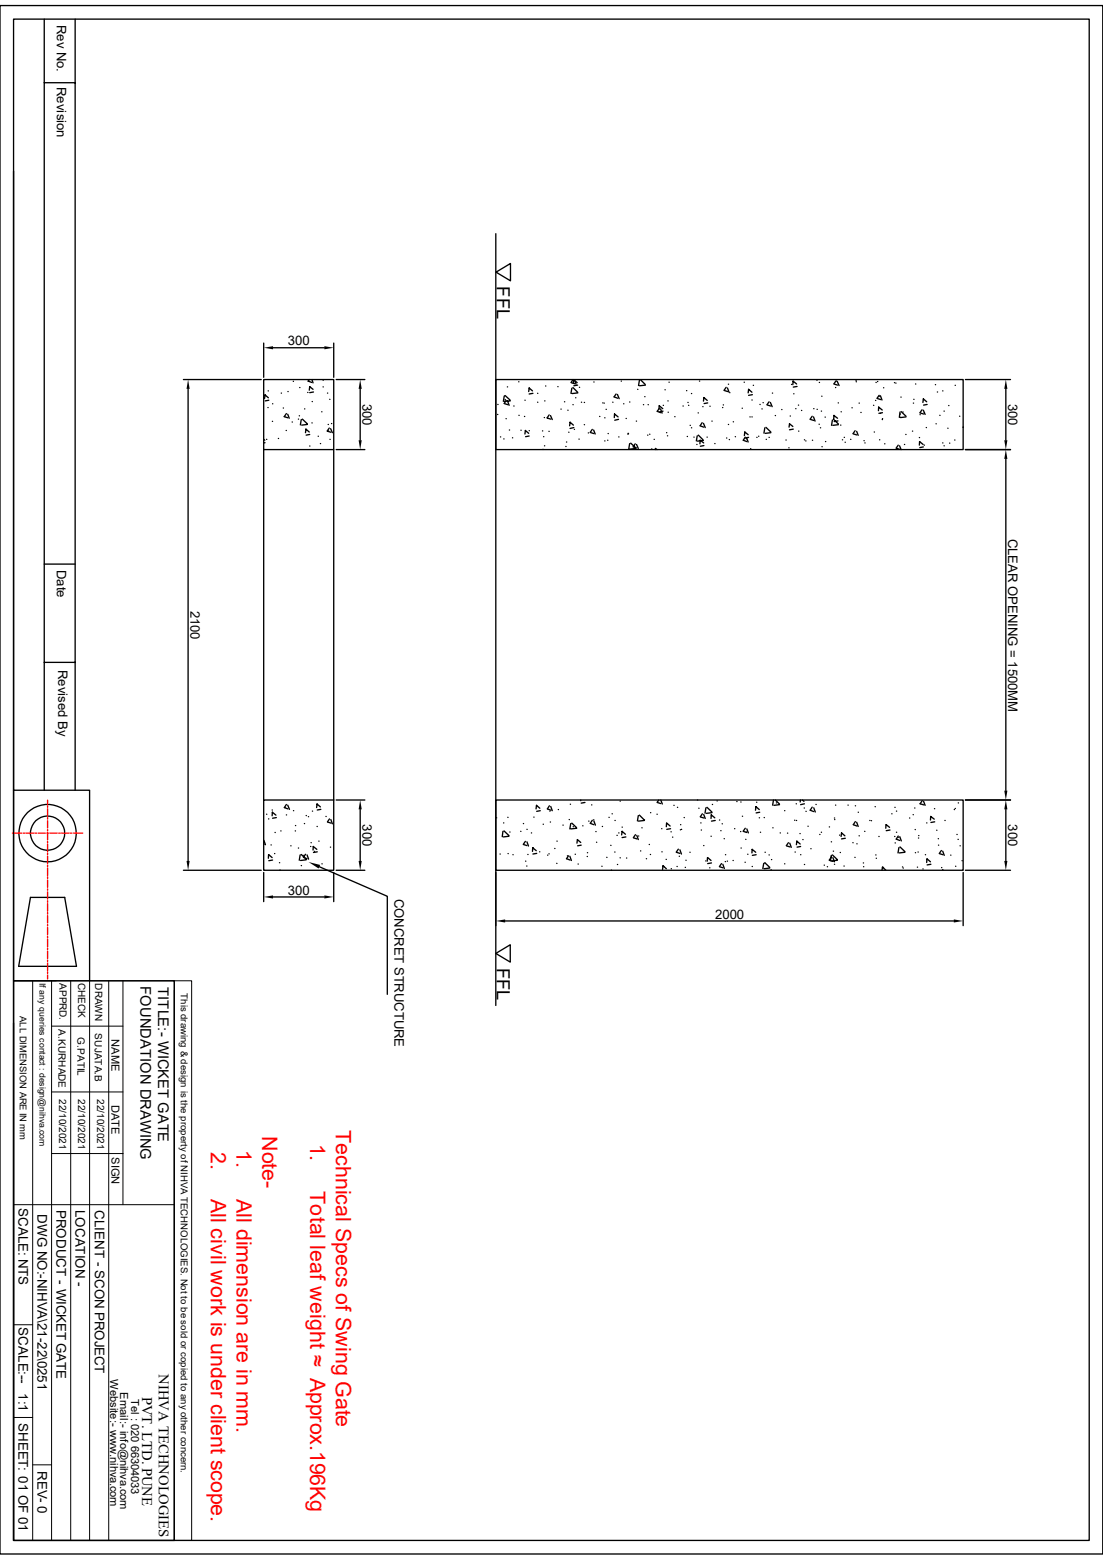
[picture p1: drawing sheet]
<svg xmlns="http://www.w3.org/2000/svg" width="210mm" height="297mm" viewBox="0 0 210 297" stroke-linecap="round" stroke-linejoin="round" font-family="sans-serif">
<g fill="none" stroke="#000" stroke-width=".25">
<path d="M0 1.1h210v294.8h-210zM2.6 3.6h204.8v289.7h-204.8zM8.4 3.6v146.9M8.4 15.7h5.9M14.3 3.6v146.9M2.6 32.6v117.9h14.5v36.2M94.4 44.5v146.9M94.4 51.8l2.8-1.6v3.3zM34.9 72.3h14.8M35.8 74v89.9M50.2 72.3h13.3v13.3h-13.3zM50.2 65.3v6.5"/>
<path d="M51 77.6h.1M51.1 74.4h.1M51.1 75.7l-.6-.5-.1 .7M51.2 76.2l-.7 .1M51.9 76.9h.1M52 66.2h9.8M53.6 74.8h.1M53.9 77.7h.1M54.1 79.3l.7 .2M54.5 78.7l-.4 .6M54.8 78.9l.3 .7M54.8 74.5h.1"/>
<path d="M55.8 72.6h.1M56.8 79.8h.1M57 79.2h.1M57.1 73.8h.1M57.4 79.9l-.2 1M57.6 79.8l.9 .9M58 77.9h.1M58.6 74.7h.1M58.9 72.3l-.2 .3 .7 .2M59.4 72.3l.2 .6M59.4 76.5h.1M59.6 74.1l-.6-.5-.1 .7"/>
<path d="M59.7 74.6l-.7 .2M61.3 78.4h.1M61.5 72.4h.1M61.5 73.7h.1M62.4 74.8h.1M62.8 76h.1M63.5 65.3v6.5M64 72.3h5.5M68.6 74v9.8M94.4 72.3h89v13.3h-89zM94.7 78.9h.1M94.8 77h.1"/>
<path d="M96 75.4l-.2 1M96 76.8l.7 .2M96.2 75.3l.9 .9M96.2 76.1h.1M96.4 79.7h.1M96.4 76.2l-.4 .6M96.6 73.7h.1M96.6 76.4l.3 .8M97.2 76.3l-1.1 .1M97.8 77.3h.1M98.8 72.7h.1M98.8 79.1h.1"/>
<path d="M99.9 79.3h.1M99.9 76.2h.1M101.4 74.4l-.6-.5-.1 .6M101.5 74.9l-.7 .1M102.4 74.9h.1M102.4 76.6h.1M103.6 79.5h.1M103.7 76.3h.1M103.9 73.5h.1M104.2 79.6l.7 .2M104.6 79l-.4 .5M104.8 79.1l.4 .8"/>
<path d="M106.2 73.6h.1M106.8 77.9h.1M107.5 76.5h.1M108.1 78.1h.1M108.8 72.9l.6 .2M108.9 73.9l-.2 1M109.1 73.8l.9 .9M109.1 72.3l-.3 .5M109.1 77h.1M109.4 72.3l.3 .9M109.6 75.7h.1M109.9 72.9l-.7-.6v.7"/>
<path d="M110 73.3l-.7 .1M110 74.8l-1.1 .1M110.3 73.7h.1M110.7 76.6h.1M111.3 76.6h.1M113.1 72.7h.1M114.2 79.3h.1M114.8 76.7h.1M115 76.8h.1M115.1 79.5h.1M115.4 77.9h.1M116.7 76.6h.1"/>
<path d="M117.3 75l-.4 .6 .7 .2M117.6 75.1l.3 .8M117.7 79.4l-.7-.6v.7M117.8 79.8l-.7 .2M118.3 72.6h.1M118.7 76.9h.1M119.2 79.7h.1M119.9 76.5h.1M121.4 74.1h.1M121.8 72.4l-.2 1M122 72.3l.9 .9M122.5 77h.1"/>
<path d="M122.8 75.5h.1M122.9 73.3l-1.1 .1M123.4 77h.1M125.5 77.8l-.4 .5 .7 .3M125.8 77.9l.3 .8M126.2 77.8l-.7-.5v.6M126.2 78.3l-.6 .1M126.3 77.2h.1M126.6 74.2h.1M127.2 76.3h.1M127.2 78.5h.1M127.4 72.8h.1"/>
<path d="M128.5 79.3h.1M130 77.3h.1M130.7 74.4h.1M131 76.6h.1M131.1 77.2h.1M131.7 74.9h.1M132.9 78.6h.1M133.2 72.6h.1M133.8 77.4h.1M134.7 76.2l-.7-.5-.1 .7M134.7 76.7l-.6 .1M135.2 77.3h.1"/>
<path d="M137.6 77.6h.1M137.7 77.1h.1M137.9 74.3l.7 .2M138.3 73.7l-.4 .6M138.5 73.9l.3 .8M138.7 73.2h.1M138.9 74.8h.1M141.3 77.7h.1M141.7 72.8h.1M142.8 79.4h.1M143.2 74.7l-.7-.6v.7M143.2 76.2h.1"/>
<path d="M143.2 79.4h.1M143.3 75.1l-.8 .2M143.4 73.4h.1M144.7 77h.1M145.1 77.9h.1M145.3 76.7h.1M146.4 76.5l-.4 .5 .7 .3M146.7 76.6l.3 .8M147.1 74.8h.1M147.6 79.1h.1M148.8 78h.1M150.5 79.2h.1"/>
<path d="M150.7 73.2h.1M151.1 75h.1M151.5 77.8h.1M151.7 73.1l-.7-.5v.6M151.8 73.6l-.8 .1M152 77.1h.1M152.6 78.1h.1M154.3 79.8l.6 .3M154.6 79.2l-.3 .6M154.9 79.4l.3 .8M154.9 77.8h.1M155.5 72.4h.1"/>
<path d="M155.6 77.9h.1M156 72.8h.1M156.4 78.3h.1M156.5 75.4h.1M157.1 79.4h.1M158.5 80l-.2 1M158.7 79.8l.9 .9M158.8 79.1l.7 .5M158.8 79.1l-.1 .7M158.8 73.1l.7 .2M159.1 73.8h.1M159.2 72.5l-.4 .6"/>
<path d="M159.3 72.6h.1M159.4 72.6l.4 .8M159.6 76.7h.1M160.1 78.4h.1M162.2 77.6h.1M163 72.5h.1M163 72.7h.1M163.6 76.8h.1M163.9 78.5h.1M166.3 77.2h.1M166.7 76.2h.1M166.8 72.8h.1"/>
<path d="M167 75.9l.7 .2M167.1 72.6h.1M167.4 75.3l-.4 .5M167.5 75.4h.1M167.6 75.4l.3 .8M167.6 78.7h.1M168 78.1l-.7-.6v.7M168 79.9h.1M168 79.7h.1M168 78.6l-.7 .1M168.2 73.8h.1M170.3 72.9h.1"/>
<path d="M170.6 72.9h.1M171.4 78.4l-.2 1.1M171.4 79.5h.1M171.4 78.8h.1M171.5 75.6h.1M171.6 78.4l.9 .8M171.9 78.4h.1M172.5 79.4l-1.1 .1M173.9 76.8h.1M174 76h.1M174.3 73.1h.1M175.2 79h.1"/>
<path d="M175.6 78l-.4 .6 .7 .2M175.8 78.1l.3 .8M176 78.6h.1M176.4 76.5l-.6-.6-.1 .7M176.5 77l-.6 .1M178.1 73.2h.1M178.5 74.6h.1M178.9 79.1h.1M179.5 74.4h.1M179.7 78.3h.1M180.6 77.2h.1M181.9 73.4h.1"/>
<path d="M182.7 79.2h.1M183.8 72.3h8.6M191.5 74v9.8M50.2 83.7l.2 .1M50.2 85.6v66.7M50.5 84.3h-.3M50.8 83.7h.1M51.9 80.2h.1M53 83.5h.1M54.5 82h.1M55.6 80.3h.1M58.4 80.6h.1"/>
<path d="M58.5 80.8l-1.1 .1M58.9 82.3l-.6-.6-.1 .7M59 82.7l-.7 .1M59 84.9h.1M59.4 80.5h.1M60.6 83.1h.1M61 84.5h.1M62.5 80.8h.1M62.5 82h.1M62.7 81.5l-.4 .5 .7 .3M62.8 83.7h.1M62.9 81.6l.4 .8"/>
<path d="M63.1 80.6h.1M63.5 85.6v66.7h-13.3v13.4h13.3v-13.4M64 85.6h5.5M95.3 83.2h.1M95.9 83.6h.1M97 81.9h.1M97.6 83.4h.1M99.2 81.9h.1M100.7 82.5l-.7-.5-.1 .6M100.8 83l-.7 .1M100.8 82h.1M103.3 82h.1"/>
<path d="M103.4 85.6h.1M103.5 83.1h.1M103.7 84.9h.1M104.5 82.1h.1M107.7 85h.1M107.9 84.2h.1M108.3 82.3h.1M109.2 80.9l-.7-.5v.7M109.3 81.4l-.8 .2M109.3 81.7h.1M110.2 83.6h.1M111.3 80.9h.1"/>
<path d="M112 82.4h.1M112.4 82.3l.7 .2M112.8 81.7l-.4 .6M113 81.9l.3 .7M115.1 83.9h.1M115.7 83.8h.1M115.8 82.5h.1M117.8 83.2h.1M119.5 82.7h.1M119.6 82.5h.1M119.9 84.5l-.2 1M120.1 84.4l.9 .8"/>
<path d="M120.6 85.1l.6 .2M120.9 84.5l-.3 .5M121 85.4l-1.1 .1M121.2 80.2h.1M121.2 84.6l.3 .8M123.3 82.8h.1M123.7 82.7h.1M124.1 85.5h.1M124.5 83.7h.1M124.8 85.6v-.2l.3 .2M126.9 82.4h.1M127.1 83h.1"/>
<path d="M130.9 83.1h.1M131.4 81h.1M131.7 81.4h.1M132.1 83.2h.1M132.7 84.6h.1M132.8 83l-.2 .9M133 82.8l.9 .9M133.7 80.5l-.4 .6 .7 .2M133.9 83.9l-1.1 .1M133.9 80.6l.4 .8M134 84.3l-.7-.5v.7M134 84.8l-.7 .2"/>
<path d="M134.6 83.2h.1M135.6 80.2h.1M136.1 84.5h.1M138.3 83.4h.1M138.7 80.8h.1M138.9 83.7h.1M139.6 80.3h.1M140 83.1h.1M141.9 83.2l-.4 .6 .7 .3M142.1 83.5h.1M142.2 83.4l.3 .8M142.5 82.8l-.7-.5-.1 .6"/>
<path d="M142.5 83.3l-.6 .1M142.9 85.4h.1M144.1 83.3h.1M144.4 83.1h.1M145.6 81.4l-.1 1.1M145.8 81.4l1 .9M145.9 83.7h.1M146.4 83.3h.1M146.8 82.4l-1.1 .1M149.6 83.8h.1M150.2 85.3h.1M151 81.2l-.7-.5-.1 .6"/>
<path d="M151 81.7l-.7 .1M152.1 82.1h.1M153.2 83.7h.1M153.4 83.9h.1M154.7 83.8h.1M156 80.8h.1M156.2 81.4h.1M156.5 85h.1M157.2 84.1h.1M159.6 80.1l-.8 .2M159.6 80.9l-1 .1M160.1 80.9h.1"/>
<path d="M160.4 83.7h.1M160.7 83.3h.1M160.9 84.2h.1M162 83.7h.1M162.4 82.6l.7 .2M162.8 82l-.4 .5M163.1 82.1l.3 .8M164.5 83.9h.1M164.7 84.3h.1M166.5 82.3h.1M167.5 83.7h.1M168.4 84.5h.1"/>
<path d="M170.6 85.3l.7 .3M171 84.8l-.4 .5M171.3 84.9l.3 .7M172.2 84.6h.1M172.5 82.7h.1M173.7 82.1h.1M175 83.3h.1M175.8 84.6l-.7-.5-.1 .7M175.8 85.1l-.7 .1M176 84.8h.1M176.4 81.4h.1M178.2 80.7h.1"/>
<path d="M179.5 84.3h.1M179.7 84.9h.1M180.5 81.5h.1M180.8 84.4h.1M181.8 83.8h.1M183.4 81.3h.1M183.4 81.3v.1M183.8 85.6h8.6M191.5 87.4v63.1M8.4 107.4h5.9M8.4 126.1h5.9M2.6 150.5v36.2"/>
<path d="M50.8 155h.1M51.1 155.9h.1M51.8 154.2h.1M52.4 158.5h.1M52.5 155.2l-.6-.6-.1 .7M52.6 155.7l-.7 .1M53.5 158.2h.1M54.5 155.2h.1M54.5 153.2l-.4 .6 .7 .2M54.8 153.3l.3 .8M55.9 154.3h.1M56.2 158.2h.1"/>
<path d="M56.3 157.2h.1M58 156.8h.1M58.3 155.3h.1M58.7 155.5h.1M59.5 154.4h.1M60.4 157.4h.1M61 153.6l-.6-.5-.1 .7M61.1 154.1l-.7 .1M62.1 155.4h.1M62.4 156.5l.6 .2M62.7 155.9l-.3 .6M63 156l.3 .8"/>
<path d="M64 152.3h5.5M68.6 154.1v9.8M94.4 152.3h89v13.4h-89zM94.5 155.7h.1M95.8 158.3l-.2 1M95.9 156.7h.1M96 158.2l.9 .9M96.7 155.6h.1M96.9 159.2l-1.1 .1M97.1 158.4h.1M99.1 158.3h.1M99.7 156.8h.1"/>
<path d="M100.3 157.9h.1M101.2 158.6h.1M101.6 155.6h.1M102.8 153.9l-.6-.6-.1 .7M102.9 154.3l-.7 .2M103.4 156.9h.1M104.6 153.4l-.4 .6 .7 .3M104.7 154.4h.1M104.8 156.5h.1M104.9 153.5l.3 .8M106.3 154.1h.1M107.2 157.1h.1"/>
<path d="M108.4 156h.1M108.6 153.1h.1M108.7 156.8l-.2 1M108.9 156.7l.9 .9M109.1 157.4h.1M109.8 157.7l-1.1 .1M110.6 152.3v.1M111 157.2h.1M111.4 152.8l-.7 .1M112.1 156.3h.1M112.6 153.2h.1M112.8 156.2l-.4 .6 .7 .2"/>
<path d="M113 156.1h.1M113.1 156.3l.3 .8M113.5 158.3h.1M114.7 157.4h.1M116 155.6h.1M116.5 154.9h.1M117.1 156.2h.1M117.5 159h.1M117.8 158.6h.1M118.1 152.5h.1M118.4 157.5h.1M119.1 158.8l-.7-.5v.7"/>
<path d="M119.2 159.3l-.8 .2M120.6 159.5l.7 .2M121 158.9l-.4 .6M121.2 159l.3 .9M121.5 155.3l-.1 1M121.6 159.2h.1M121.8 155.2l.8 .9M122.2 157.6h.1M122.7 156.2l-1.1 .1M122.7 156.1h.1M123.9 154.7h.1M125.1 155h.1"/>
<path d="M125.1 152.8l.7 .2M125.4 152.3l-.3 .4M125.8 152.3l.3 .8M126 157.8h.1M126.9 156.7v.7M127 156.7l.6 .6M127.7 157.8l-.7 .1M127.8 158.4h.1M128.1 159.4h.1M128.3 153.3h.1M129 153.7h.1M129.5 158h.1"/>
<path d="M129.6 157h.1M129.8 157.9h.1M130.3 155.7h.1M132.8 152.3h.1M133.1 153.9h.1M133.4 156.7h.1M133.5 158h.1M133.7 154.9l-.4 .6 .7 .2M134 155.1l.3 .7M134.4 153.8l-.2 1M134.6 153.7l1 .9M135.4 159.2h.1"/>
<path d="M135.6 154.7l-1.1 .2M135.6 153.2h.1M136.1 155.7l-.7-.5v.6M136.2 156.2l-.7 .1M136.5 152.5h.1M137 156.1h.1M137.2 158.2h.1M137.5 156.8h.1M137.9 159.7h.1M139.9 157.8h.1M140.3 152.6h.1M141 158.3h.1"/>
<path d="M141.1 152.7h.1M141.4 155.4h.1M141.5 158.3l.7 .2M141.9 157.7l-.4 .5M142 159.8h.1M142.1 158.4h.1M142.2 157.8l.3 .8M144.1 152.7h.1M144.6 154.1l-.7-.5-.1 .7M144.6 155.7h.1M144.7 154.6l-.7 .2M144.8 158.5h.1"/>
<path d="M145.5 155.7h.1M147.2 157.6h.1M147.3 152.3l-.2 1M147.6 152.3l.8 .8M147.8 152.9h.1M148.4 153.2l-1 .1M148.5 158.6h.1M149.4 154.3h.1M149.9 158.6h.1M151.3 156.2h.1M151.6 153h.1M151.6 156.2h.1"/>
<path d="M152.3 158.7h.1M152.4 152.3v.4M152.8 152.3l.3 .3M152.9 159.9h.1M153.1 153.8h.1M153.2 153l-.8 .2M153.5 154.5h.1M153.8 157.3h.1M154.6 153.7l-.3 .6 .6 .2M154.9 153.8l.3 .8M155.4 153.2h.1M156.1 158.9h.1"/>
<path d="M156.4 158.5h.1M157.9 157.4h.1M158.9 155.7h.1M158.9 156h.1M159.1 153.3h.1M159.9 159h.1M160.9 159.1l-.7-.5-.1 .7M161 159.6l-.8 .1M161.5 153.3h.1M162.9 156.4l-.4 .6 .7 .3M162.9 153.4h.1M163.1 156.5l.3 .9"/>
<path d="M163.4 154.6h.1M163.6 159.1h.1M164.6 158.3h.1M165.6 156.2h.1M165.9 156.3h.1M166.6 153.6h.1M167.3 159.3h.1M168.7 157v.7M168.7 157l.7 .5M169.5 158l-.8 .2M169.8 154.9h.1M170.3 159.3h.1"/>
<path d="M170.4 153.7h.1M170.7 154.4h.1M170.7 158.5h.1M171 159.2l-.4 .6 .7 .2M171.1 159.4h.1M171.3 159.3l.3 .8M173.2 155.7h.1M173.9 155.1h.1M174.2 153.8h.1M174.2 157.9h.1M174.9 159.6h.1M174.9 159.1h.1"/>
<path d="M175.2 153l.7 .2M175.6 152.4l-.4 .6M175.9 152.6l.2 .7M176.4 156.7h.1M177.9 156l-.7-.6v.7M177.9 154h.1M178 156.5l-.8 .1M178.4 158.1h.1M178.6 159.7h.1M179.9 156.2h.1M181.7 154.1h.1M181.9 153.9h.1"/>
<path d="M182.2 158.9h.1M182.4 159.8h.1M182.5 152.9h.1M183.8 152.3h8.6M191.5 154.1v9.8M5.8 170.9h6.5l2.3 13.1h-11zM34.9 165.7h14.8M50.2 166.1v5.6M50.2 160.7h.1M50.2 160l.3 .8M51.1 162.7v.7M51.2 162.7l.6 .6"/>
<path d="M51.6 160.9h.1M51.9 163.7l-.7 .2M52 170.8h9.8M52.3 162.5h.1M53.2 164.3h.1M53.3 165.7h.1M55.4 161h.1M56.8 161.5h.1M57.1 162.8l-.1 1M57.4 162.7l.9 .9M57.4 164.8h.1M57.7 162.9h.1"/>
<path d="M58.2 162.6l-.4 .6 .7 .3M58.3 163.7l-1.1 .1M58.5 162.8l.3 .8M59.1 161.2h.1M59.2 160.4h.1M59.9 162.1h.1M60.3 161.7l-.7-.5v.6M60.4 162.2l-.7 .1M60.7 160.1h.1M60.8 165l12.9 5.6v18.7M61.3 164.5h.1M62.9 161.3h.1"/>
<path d="M63.5 166.1v5.6M64 165.7h5.5M95.2 162.6h.1M96.2 175.3h85.4M96.7 162.5h.1M97.7 162.7h.1M99.7 160.8l.6 .2M100 160.2l-.3 .5M100.1 164h.1M100.3 164.9h.1M100.3 160.3l.3 .8M100.5 162.7h.1"/>
<path d="M101.5 161.4h.1M102.1 162l-.7-.6v.7M102.2 162.5l-.7 .1M102.7 162.2h.1M104.3 162.8h.1M104.5 162.6h.1M105.6 161.5h.1M106 164.4h.1M106 160.1h.1M108 162.9h.1M108.2 162.9l-.3 .6 .6 .2M108.5 163l.3 .8"/>
<path d="M109.5 162.6h.1M110.1 164.5h.1M110.6 160.4l-.7-.5v.6M110.7 160.9l-.7 .1M111.8 163.1h.1M111.8 162.3h.1M113.6 160.4h.1M114.6 164.9h.1M115.5 163.2h.1M116.3 161h.1M116.4 165.7h.1M117.1 162.2h.1"/>
<path d="M117.6 164.6h.1M118.1 163.3h.1M119.3 163.4h.1M122 162h.1M123.1 163.5h.1M123.6 160.8h.1M123.8 162.7h.1M126 162.2h.1M126.4 165h.1M126.8 163.6h.1M126.9 165.4l-.7-.6v.7M127.8 165.4h.1"/>
<path d="M128.8 162.3l.7 .2M128.9 165h.1M129.2 161.7l-.4 .5M129.3 163h.1M129.5 161.8l.3 .8M130.5 165.1h.1M130.6 163.8h.1M131.4 162.3h.1M134 161h.1M134.4 163.9h.1M134.7 163.3v.7M134.7 163.3l.7 .5"/>
<path d="M135.1 165.2h.1M135.5 164.3l-.8 .1M137 165l.7 .2M137.4 164.4l-.4 .6M137.6 164.5l.3 .9M138.1 164h.1M138.1 162.7h.1M138.5 164h.1M139.6 163.8h.1M141.1 161.5h.1M141.9 164.2h.1M142.4 162.6h.1"/>
<path d="M143.2 165h.1M143.9 162.3l-.7-.6v.7M144 162.7l-.7 .2M145.4 164.4l-.2 1M145.6 164.3l1 .8M145.6 164.3h.1M145.7 162.3h.1M146.4 162.8h.1M146.6 165.3l-1.1 .1M146.8 165.6h.1M146.9 163.7h.1M149.4 164.5h.1"/>
<path d="M149.7 161l.7 .2M150.1 160.4l-.4 .6M150.4 160.5l.3 .8M151.4 162.2h.1M152.4 160.7l-.7-.6-.1 .7M152.4 162.7h.1M152.4 161.2l-.6 .1M153.2 164.6h.1M154.4 161.6h.1M156.9 164.7h.1M157.5 165h.1M157.9 163.8l.7 .2"/>
<path d="M158.3 162.9l-.2 1M158.3 163.2l-.4 .5M158.3 160.3h.1M158.5 162.8l.9 .9M158.6 163.3l.3 .8M158.7 162.1h.1M158.9 164.5h.1M159.4 163.8l-1 .1M160 162.3h.1M160.7 164.9h.1M162.4 160.4h.1M162.8 163.2h.1"/>
<path d="M163.2 160.7h.1M164.4 164.3h.1M164.4 165h.1M166.8 162.8h.1M166.8 163.4h.1M168.2 165.1h.1M168.7 165.7l-.7-.6-.1 .6M170.4 160.5h.1M171.2 161.4l-.2 1M171.4 161.2l.9 .9M171.8 165.1h.1M172 165.3h.1"/>
<path d="M172.3 162.3l-1.1 .1M174.3 162.3h.1M174.7 165.1h.1M174.8 162.2h.1M175.7 165.4h.1M176.2 162.7h.1M176.5 163.5l-.1 .7M176.5 163.5l.7 .6M177.2 164.5l-.7 .2M178.7 160.9h.1M178.9 162.5l.6 .2M179.2 161.9l-.3 .6"/>
<path d="M179.3 165.2h.1M179.5 162.1l.3 .8M179.5 165.6h.1M181 162.8h.1M181.9 164.9h.1M182.8 161h.1M183.2 163.9h.1M183.4 166.1v10.1M183.8 165.7h8.6M2.6 186.7h30.6v106.6h-30.6zM2.6 194.8v98.5M94.4 181.5l2.8-1.6v3.3z"/>
<circle cx="9.1" cy="158.6" r="5.5"/>
<circle cx="9.1" cy="158.6" r="3.3"/>
</g>
<g fill="none" stroke="#000" stroke-width=".19">
<path d="M2.6 186.7h30.6M6.2 186.7v106.6M9.8 195.4h13.6M9.8 186.7v106.6M13.5 186.7v106.6M17.1 186.7v106.6M20.7 186.7v106.6M23.4 186.7v42.7M33.2 186.7h3.3v106.6h-3.3zM33.2 188.6v104.7M9.8 219.6h13.6M9.8 207.9h13.6"/>
<path d="M2.6 229.4h30.6M2.6 252.2h3.6M2.6 269.9h3.6M6.2 278.9h3.6"/>
</g>
<g fill="none" stroke="#f00" stroke-width=".25">
<path d="M2.4 158.6h1.7M4.4 158.6h.3M5 158.6h1.4M6.6 158.6h.3M7.2 158.6h1.4M8.9 158.6h.3M9.1 152.4v.7M9.1 153.4v.3M9.1 154v1.4M9.1 155.7v.3M9.1 156.3v1.3M9.1 157.9v.3"/>
<path d="M9.1 158.5v1.4M9.5 158.6h1.4M11.2 158.6h.3M11.7 158.6h1.5M13.4 158.6h.3M14 158.6h1.7M9.1 160.2v.3M9.1 160.7v1.5M9.1 162.4v.3M9.1 163v1.4M9.1 164.7v.3M9.1 165.3v1.4"/>
<path d="M9.1 167v.3M9.1 167.6v1.4M9.1 169.2v.3M9.1 169.8v1.4M9.1 171.5v.3M9.1 172v1.5M9.1 173.7v.3M9.1 174.3v1.4M9.1 176v.3M9.1 176.6v1.4M9.1 178.3v.3M9.1 178.8v1.5"/>
<path d="M9.1 180.5v.3M9.1 181.1v1.4M9.1 182.8v.2M9.1 183.3v1.5M9.1 185v.3M9.1 185.6v.8"/>
</g>
<g fill="#000">
<path d="M35.8 72.3l.3 1.7h-.6zM50.2 66.2l1.8-.3v.6zM61.8 65.9l1.7 .3-1.7 .3zM68.6 72.3l.3 1.7h-.6zM191.5 72.3l.3 1.7h-.6zM68.3 83.8h.6l-.3 1.8zM191.2 83.8h.6l-.3 1.8zM191.5 85.6l.3 1.8h-.6zM68.6 152.3l.3 1.8h-.6zM191.2 150.5h.6l-.3 1.8zM191.5 152.3l.3 1.8h-.6zM35.5 163.9h.6l-.3 1.8z"/>
<path d="M50.2 170.8l1.8-.3v.6zM58.8 164.1l2.2 .6-.3 .7zM61.8 170.5l1.7 .3-1.7 .3zM68.3 163.9h.6l-.3 1.8zM94.4 175.3l1.8-.3v.6zM181.6 175l1.8 .3-1.8 .3zM191.2 163.9h.6l-.3 1.8z"/>
</g>
<g font-size="4.1" fill="#f00">
<text x="64" y="215.2" transform="rotate(90 64 215.2)">Technical Specs of Swing Gate</text>
<text x="40.2" y="219.4" transform="rotate(90 40.2 219.4)">2.</text>
<text x="45" y="219" transform="rotate(90 45 219)">1.</text>
<text x="49.9" y="216.3" transform="rotate(90 49.9 216.3)">Note-</text>
<text x="59.1" y="217.7" transform="rotate(90 59.1 217.7)">1.</text>
<text x="59.1" y="226.8" transform="rotate(90 59.1 226.8)">Total leaf weight ≈ Approx.196Kg</text>
<text x="40.2" y="228.2" transform="rotate(90 40.2 228.2)">All civil work is under client scope.</text>
<text x="45" y="228.2" transform="rotate(90 45 228.2)">All dimension are in mm.</text>
</g>
<g font-size="3.5">
<text x="94.6" y="54.5" transform="rotate(90 94.6 54.5)">FFL</text>
<text x="94.6" y="184.2" transform="rotate(90 94.6 184.2)">FFL</text>
</g>
<g font-size="2.8">
<text x="26.8" y="187.8" transform="rotate(90 26.8 187.8)">FOUNDATION DRAWING</text>
<text x="30.1" y="188" transform="rotate(90 30.1 188)">TITLE:- WICKET GATE</text>
<text x="30.3" y="261.6" transform="rotate(90 30.3 261.6)">NIHVA TECHNOLOGIES</text>
<text x="27.1" y="265.9" transform="rotate(90 27.1 265.9)">PVT. LTD. PUNE</text>
</g>
<g font-size="2.5">
<text x="10.8" y="4.7" transform="rotate(90 10.8 4.7)">Rev No.</text>
<text x="10.8" y="16.6" transform="rotate(90 10.8 16.6)">Revision</text>
<text x="54.8" y="65.7">300</text>
<text x="69" y="76.9" transform="rotate(90 69 76.9)">300</text>
<text x="192" y="76.9" transform="rotate(90 192 76.9)">300</text>
<text x="192" y="102.5" transform="rotate(90 192 102.5)">CLEAR OPENING = 1500MM</text>
<text x="10.8" y="108.5" transform="rotate(90 10.8 108.5)">Date</text>
<text x="36.3" y="116.2" transform="rotate(90 36.3 116.2)">2100</text>
<text x="11" y="127.5" transform="rotate(90 11 127.5)">Revised By</text>
<text x="69" y="156.9" transform="rotate(90 69 156.9)">300</text>
<text x="192" y="156.9" transform="rotate(90 192 156.9)">300</text>
<text x="54.8" y="170.3">300</text>
<text x="75.1" y="171.1" transform="rotate(90 75.1 171.1)">CONCRET STRUCTURE</text>
<text x="136.1" y="174.9">2000</text>
<text x="3.5" y="230" transform="rotate(90 3.5 230)">SCALE: NTS</text>
<text x="7.2" y="231.2" transform="rotate(90 7.2 231.2)">DWG NO:-NIHVA\21-22\0251</text>
<text x="10.8" y="230.3" transform="rotate(90 10.8 230.3)">PRODUCT - WICKET GATE</text>
<text x="14.4" y="230.3" transform="rotate(90 14.4 230.3)">LOCATION -</text>
<text x="18" y="230.4" transform="rotate(90 18 230.4)">CLIENT - SCON PROJECT</text>
<text x="3.5" y="252.7" transform="rotate(90 3.5 252.7)">SCALE:--</text>
<text x="3.5" y="265.3" transform="rotate(90 3.5 265.3)">1:1</text>
<text x="3.5" y="271" transform="rotate(90 3.5 271)">SHEET: 01 OF 01</text>
<text x="7.2" y="280" transform="rotate(90 7.2 280)">REV- 0</text>
</g>
<g font-size="2.1">
<text x="21.3" y="197.9" transform="rotate(90 21.3 197.9)">NAME</text>
<text x="21.3" y="210.3" transform="rotate(90 21.3 210.3)">DATE</text>
<text x="21.3" y="220.3" transform="rotate(90 21.3 220.3)">SIGN</text>
<text x="21" y="262.6" transform="rotate(90 21 262.6)">Website:- www.nihva.com</text>
<text x="22.9" y="265" transform="rotate(90 22.9 265)">Email:- info@nihva.com</text>
<text x="25" y="266.3" transform="rotate(90 25 266.3)">Tel : 020 66304033</text>
</g>
<g font-size="1.9">
<text x="11.3" y="187.2" transform="rotate(90 11.3 187.2)">APPRD.</text>
<text x="14.9" y="187.1" transform="rotate(90 14.9 187.1)">CHECK</text>
<text x="18.1" y="187.2" transform="rotate(90 18.1 187.2)">DRAWN</text>
<text x="11.1" y="196" transform="rotate(90 11.1 196)">A.KURHADE</text>
<text x="14.8" y="197.5" transform="rotate(90 14.8 197.5)">G.PATIL</text>
<text x="18.1" y="196.8" transform="rotate(90 18.1 196.8)">SUJATA.B</text>
<text x="11.3" y="209.3" transform="rotate(90 11.3 209.3)">22/10/2021</text>
<text x="14.9" y="209.3" transform="rotate(90 14.9 209.3)">22/10/2021</text>
<text x="18.5" y="209.3" transform="rotate(90 18.5 209.3)">22/10/2021</text>
</g>
<g font-size="1.8">
<text x="34.5" y="189.1" transform="rotate(90 34.5 189.1)">This drawing &amp; design is the property of NIHVA TECHNOLOGIES. Not to be sold or copied to any other concern.</text>
<text x="3.8" y="193.4" transform="rotate(90 3.8 193.4)">ALL DIMENSION ARE IN mm</text>
</g>
<text font-size="1.7" x="7.5" y="187.2" transform="rotate(90 7.5 187.2)">If any queries contact : design@nihva.com</text>
</svg>
